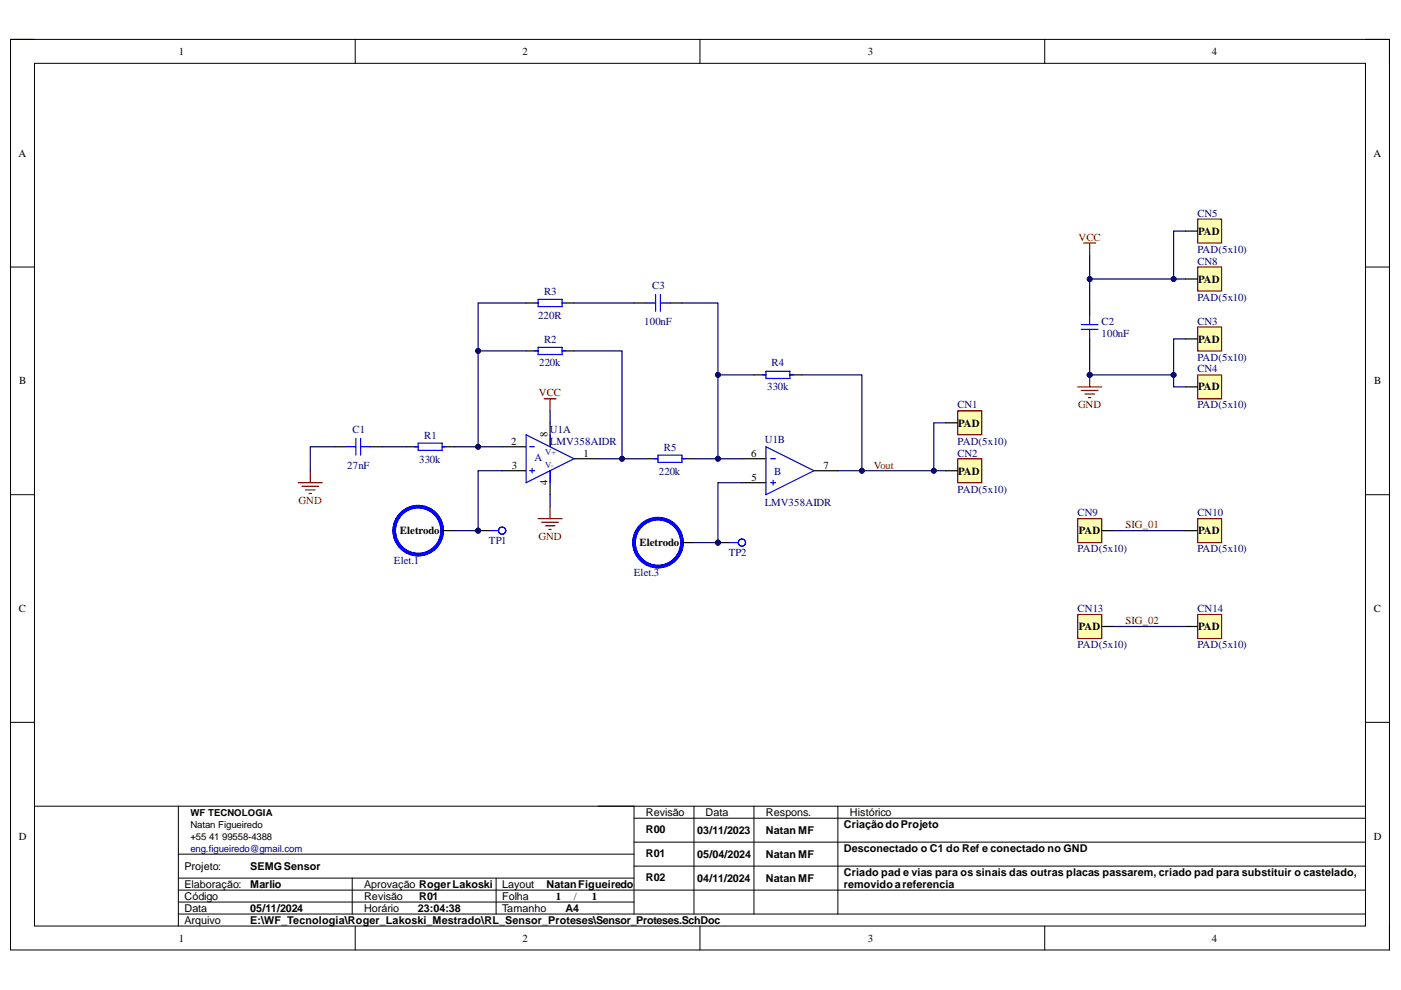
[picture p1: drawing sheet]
<svg xmlns="http://www.w3.org/2000/svg" width="297mm" height="210mm" viewBox="0 0 297 210" stroke-linecap="round" stroke-linejoin="round" font-family="sans-serif">
<path d="M2.2 8.4h292.4v193h-292.4z" fill="none" stroke="#000" stroke-width=".21"/>
<path d="M7.3 13.4h282.2v182.9h-282.2z" fill-rule="evenodd" fill="#fff"/>
<g fill="none" stroke="#000" stroke-width=".21">
<path d="M2.2 8.3h5.1M7.3 13.4h282.2v182.9h-282.2zM75.3 8.3v5.1M148.4 8.3v5.1M221.5 8.4v5M289.5 8.4h5.1v5M2.2 56.6h5.1M289.5 56.6h5.1M2.2 104.9h5.1M289.5 104.9h5.1M2.2 153.2h5.1M289.5 153.2h5.1"/>
<path d="M7.3 170.9h282.2M37.8 170.9v25.4M134.4 178.6h155.1M134.4 173.5h155.1M134.4 170.9v22.9M147.1 170.9v22.9M159.9 170.9v22.9M177.6 170.9v22.9M37.8 188.7h251.7M37.8 186.2h96.6M37.8 191.3h96.6M37.8 193.8h251.7"/>
<path d="M37.8 181.1h96.6M74.7 186.2v7.6M75.3 196.3v5.1M105.2 186.2v7.6M134.4 183.6h155.1M148.4 196.3v5.1M221.5 196.3v5.1M294.6 196.3v5.1"/>
</g>
<g fill="none" stroke="#000" stroke-width=".25">
<path d="M111.5 74.4h2.6M111.5 64.2h2.6M119.2 74.4h2.5M119.2 64.2h2.5M159.8 79.5h2.6M167.5 79.5h2.5M231 64.2v2.6M231 71.9v2.5M70.9 94.7h2.5M78.5 94.7h2.5M86.1 94.7h2.6M93.7 94.7h2.6"/>
<path d="M137 97.3h2.5M144.6 97.3h2.5M93.7 112.5h2.6M144.6 115h2.5"/>
</g>
<g fill="none" stroke="#00f" stroke-width=".25">
<path d="M113.3 74.4h.8M113.3 64.2h.8M114.1 63.5h5.1v1.5h-5.1zM114.1 73.6h5.1v1.6h-5.1zM119.2 74.4h.7M119.2 64.2h.7M161.6 79.5h.8M162.4 78.7h5.1v1.5h-5.1zM167.5 79.5h.7M229.3 68.8h3.5M229.3 69.8h3.5M231 66.8v2"/>
<path d="M231 69.8v2.1M73.4 94.7h2M75.4 92.9v3.6M76.5 94.7h2M76.5 92.9v3.6M87.9 94.7h.8M88.7 94h5v1.5h-5zM93.7 94.7h.8M138.7 97.3h.8M139.5 96.5h5.1v1.5h-5.1zM144.6 97.3h.8"/>
</g>
<g fill="none" stroke="#00f" stroke-width=".76">
<circle cx="88.7" cy="112.5" r="5.1"/>
<circle cx="139.5" cy="115" r="5.1"/>
</g>
<path d="M229.8 51.5h2.5M231 51.5v2.6M231 79.5v2.5M115.4 84.6h2.5M116.6 84.6v2.5M228.5 82h5.1M229.3 82.8h3.5M230 83.6h2M230.8 84.3h.5" fill="none" stroke="#800000" stroke-width=".25"/>
<circle cx="231" cy="79.5" r=".51" fill="#000080"/>
<circle cx="231" cy="79.5" r=".51" fill="none" stroke="#000080" stroke-width=".21"/>
<path d="M65.8 99.8v2.5M63.2 102.3h5.1M64 103.1h3.6M64.8 103.9h2M65.5 104.6h.5M114.1 110h5.1M114.8 110.7h3.6M115.6 111.5h2M116.4 112.3h.5M116.6 107.4v2.6" fill="none" stroke="#800000" stroke-width=".25"/>
<g fill="none" stroke="#00f" stroke-width=".25">
<path d="M137 64.2h2M139 62.5v3.5M140 64.2h2M140 62.5v3.5M111.5 92.2l10.2 5.1-10.2 5zM112.3 94.7h1M112.3 99.8h1M112.8 99.3v1M116.6 92.2v2.5M116.6 99.8v2.5M162.4 94.7l10.2 5.1-10.2 5.1zM163.4 97.3h1"/>
<path d="M163.4 102.3h1M163.9 101.8v1.1"/>
</g>
<path d="M134.4 64.2h2.6M142 64.2h2.6M106.5 94.7h5M106.5 99.8h5M116.6 89.6v5.1M116.6 99.8v5.1M121.7 97.3h5.1M157.3 97.3h5.1M172.6 99.8h5M157.3 102.3h5.1" fill="none" stroke="#000" stroke-width=".25"/>
<circle cx="101.4" cy="112.5" r=".51" fill="#000080"/>
<circle cx="101.4" cy="112.5" r=".51" fill="none" stroke="#000080" stroke-width=".21"/>
<path d="M101.4 112.5h2.5" fill="none" stroke="#000" stroke-width=".25"/>
<circle cx="101.4" cy="112.5" r=".51" fill="#000080"/>
<circle cx="101.4" cy="112.5" r=".51" fill="none" stroke="#000080" stroke-width=".21"/>
<g fill="none" stroke="#00f" stroke-width=".25">
<path d="M103.9 112.5h1.8"/>
<circle cx="106.5" cy="112.5" r=".76"/>
</g>
<circle cx="152.2" cy="115" r=".51" fill="#000080"/>
<circle cx="152.2" cy="115" r=".51" fill="none" stroke="#000080" stroke-width=".21"/>
<path d="M152.2 115h2.6" fill="none" stroke="#000" stroke-width=".25"/>
<circle cx="152.2" cy="115" r=".51" fill="#000080"/>
<circle cx="152.2" cy="115" r=".51" fill="none" stroke="#000080" stroke-width=".21"/>
<g fill="none" stroke="#00f" stroke-width=".25">
<path d="M154.8 115h1.7"/>
<circle cx="157.3" cy="115" r=".76"/>
</g>
<path d="M121.7 74.4h10.2v22.9h-5.1" fill="none" stroke="#000080" stroke-width=".25"/>
<circle cx="131.9" cy="97.3" r=".51" fill="#000080"/>
<circle cx="131.9" cy="97.3" r=".51" fill="none" stroke="#000080" stroke-width=".21"/>
<path d="M131.9 97.3h5.1" fill="none" stroke="#000080" stroke-width=".25"/>
<circle cx="131.9" cy="97.3" r=".51" fill="#000080"/>
<circle cx="131.9" cy="97.3" r=".51" fill="none" stroke="#000080" stroke-width=".21"/>
<path d="M157.3 102.3h-5.1v12.7h-5.1" fill="none" stroke="#000080" stroke-width=".25"/>
<circle cx="152.2" cy="115" r=".51" fill="#000080"/>
<circle cx="152.2" cy="115" r=".51" fill="none" stroke="#000080" stroke-width=".21"/>
<path d="M106.5 99.8h-5.1v12.7h-5.1" fill="none" stroke="#000080" stroke-width=".25"/>
<circle cx="101.4" cy="112.5" r=".51" fill="#000080"/>
<circle cx="101.4" cy="112.5" r=".51" fill="none" stroke="#000080" stroke-width=".21"/>
<path d="M121.7 64.2h12.7M152.2 79.5h7.6" fill="none" stroke="#000080" stroke-width=".25"/>
<circle cx="152.2" cy="79.5" r=".51" fill="#000080"/>
<circle cx="152.2" cy="79.5" r=".51" fill="none" stroke="#000080" stroke-width=".21"/>
<path d="M170 79.5h12.7v20.3h-5.1" fill="none" stroke="#000080" stroke-width=".25"/>
<circle cx="182.7" cy="99.8" r=".51" fill="#000080"/>
<circle cx="182.7" cy="99.8" r=".51" fill="none" stroke="#000080" stroke-width=".21"/>
<path d="M231 54.1v10.1" fill="none" stroke="#000080" stroke-width=".25"/>
<circle cx="231" cy="59.2" r=".51" fill="#000080"/>
<circle cx="231" cy="59.2" r=".51" fill="none" stroke="#000080" stroke-width=".21"/>
<path d="M231 74.4v5.1" fill="none" stroke="#000080" stroke-width=".25"/>
<circle cx="231" cy="79.5" r=".51" fill="#000080"/>
<circle cx="231" cy="79.5" r=".51" fill="none" stroke="#000080" stroke-width=".21"/>
<path d="M101.4 74.4v20.3M81 94.7h5.1M116.6 104.9v2.5" fill="none" stroke="#000080" stroke-width=".25"/>
<circle cx="101.4" cy="94.7" r=".51" fill="#000080"/>
<circle cx="101.4" cy="94.7" r=".51" fill="none" stroke="#000080" stroke-width=".21"/>
<circle cx="101.4" cy="74.4" r=".51" fill="#000080"/>
<circle cx="101.4" cy="74.4" r=".51" fill="none" stroke="#000080" stroke-width=".21"/>
<path d="M111.5 64.2h-10.1v10.2h10.1" fill="none" stroke="#000080" stroke-width=".25"/>
<circle cx="101.4" cy="74.4" r=".51" fill="#000080"/>
<circle cx="101.4" cy="74.4" r=".51" fill="none" stroke="#000080" stroke-width=".21"/>
<path d="M70.9 94.7h-5.1v5.1M96.3 94.7h10.2" fill="none" stroke="#000080" stroke-width=".25"/>
<circle cx="101.4" cy="94.7" r=".51" fill="#000080"/>
<circle cx="101.4" cy="94.7" r=".51" fill="none" stroke="#000080" stroke-width=".21"/>
<path d="M144.6 64.2h7.6v33.1" fill="none" stroke="#000080" stroke-width=".25"/>
<circle cx="152.2" cy="79.5" r=".51" fill="#000080"/>
<circle cx="152.2" cy="79.5" r=".51" fill="none" stroke="#000080" stroke-width=".21"/>
<circle cx="152.2" cy="97.3" r=".51" fill="#000080"/>
<circle cx="152.2" cy="97.3" r=".51" fill="none" stroke="#000080" stroke-width=".21"/>
<path d="M147.1 97.3h10.2" fill="none" stroke="#000080" stroke-width=".25"/>
<circle cx="152.2" cy="97.3" r=".51" fill="#000080"/>
<circle cx="152.2" cy="97.3" r=".51" fill="none" stroke="#000080" stroke-width=".21"/>
<path d="M116.6 87.1v2.5" fill="none" stroke="#000080" stroke-width=".25"/>
<path d="M253.9 46.5h5.1v5h-5.1z" fill-rule="evenodd" fill="#ffffb0"/>
<path d="M253.9 46.5h5.1v5h-5.1z" fill="none" stroke="#800000" stroke-width=".25"/>
<path d="M251.4 49h2.5" fill="none" stroke="#000" stroke-width=".25"/>
<path d="M253.9 56.6h5.1v5.1h-5.1z" fill-rule="evenodd" fill="#ffffb0"/>
<path d="M253.9 56.6h5.1v5.1h-5.1z" fill="none" stroke="#800000" stroke-width=".25"/>
<path d="M251.4 59.2h2.5" fill="none" stroke="#000" stroke-width=".25"/>
<path d="M203.1 87.1h5.1v5.1h-5.1z" fill-rule="evenodd" fill="#ffffb0"/>
<path d="M203.1 87.1h5.1v5.1h-5.1z" fill="none" stroke="#800000" stroke-width=".25"/>
<path d="M200.5 89.6h2.6" fill="none" stroke="#000" stroke-width=".25"/>
<path d="M203.1 97.3h5.1v5h-5.1z" fill-rule="evenodd" fill="#ffffb0"/>
<path d="M203.1 97.3h5.1v5h-5.1z" fill="none" stroke="#800000" stroke-width=".25"/>
<path d="M200.5 99.8h2.6" fill="none" stroke="#000" stroke-width=".25"/>
<path d="M253.9 69.3h5.1v5.1h-5.1z" fill-rule="evenodd" fill="#ffffb0"/>
<path d="M253.9 69.3h5.1v5.1h-5.1z" fill="none" stroke="#800000" stroke-width=".25"/>
<path d="M251.4 71.9h2.5" fill="none" stroke="#000" stroke-width=".25"/>
<path d="M253.9 79.5h5.1v5.1h-5.1z" fill-rule="evenodd" fill="#ffffb0"/>
<path d="M253.9 79.5h5.1v5.1h-5.1z" fill="none" stroke="#800000" stroke-width=".25"/>
<path d="M251.4 82h2.5" fill="none" stroke="#000" stroke-width=".25"/>
<path d="M231 79.5h17.8v2.5h2.6" fill="none" stroke="#000080" stroke-width=".25"/>
<circle cx="231" cy="79.5" r=".51" fill="#000080"/>
<circle cx="231" cy="79.5" r=".51" fill="none" stroke="#000080" stroke-width=".21"/>
<circle cx="248.8" cy="79.5" r=".51" fill="#000080"/>
<circle cx="248.8" cy="79.5" r=".51" fill="none" stroke="#000080" stroke-width=".21"/>
<path d="M251.4 71.9h-2.6v7.6" fill="none" stroke="#000080" stroke-width=".25"/>
<circle cx="248.8" cy="79.5" r=".51" fill="#000080"/>
<circle cx="248.8" cy="79.5" r=".51" fill="none" stroke="#000080" stroke-width=".21"/>
<path d="M253.9 110h5.1v5h-5.1z" fill-rule="evenodd" fill="#ffffb0"/>
<path d="M253.9 110h5.1v5h-5.1z" fill="none" stroke="#800000" stroke-width=".25"/>
<path d="M251.4 112.5h2.5" fill="none" stroke="#000" stroke-width=".25"/>
<path d="M228.5 110h5.1v5h-5.1z" fill-rule="evenodd" fill="#ffffb0"/>
<path d="M228.5 110h5.1v5h-5.1z" fill="none" stroke="#800000" stroke-width=".25"/>
<path d="M233.6 112.5h2.5" fill="none" stroke="#000" stroke-width=".25"/>
<path d="M236.1 112.5h15.3" fill="none" stroke="#000080" stroke-width=".25"/>
<path d="M253.9 130.3h5.1v5.1h-5.1z" fill-rule="evenodd" fill="#ffffb0"/>
<path d="M253.9 130.3h5.1v5.1h-5.1z" fill="none" stroke="#800000" stroke-width=".25"/>
<path d="M251.4 132.8h2.5" fill="none" stroke="#000" stroke-width=".25"/>
<path d="M228.5 130.3h5.1v5.1h-5.1z" fill-rule="evenodd" fill="#ffffb0"/>
<path d="M228.5 130.3h5.1v5.1h-5.1z" fill="none" stroke="#800000" stroke-width=".25"/>
<path d="M233.6 132.8h2.5" fill="none" stroke="#000" stroke-width=".25"/>
<path d="M200.5 89.6h-2.5v10.2h2.5M236.1 132.8h15.3" fill="none" stroke="#000080" stroke-width=".25"/>
<circle cx="198" cy="99.8" r=".51" fill="#000080"/>
<circle cx="198" cy="99.8" r=".51" fill="none" stroke="#000080" stroke-width=".21"/>
<path d="M182.7 99.8h15.3" fill="none" stroke="#000080" stroke-width=".25"/>
<circle cx="182.7" cy="99.8" r=".51" fill="#000080"/>
<circle cx="182.7" cy="99.8" r=".51" fill="none" stroke="#000080" stroke-width=".21"/>
<circle cx="198" cy="99.8" r=".51" fill="#000080"/>
<circle cx="198" cy="99.8" r=".51" fill="none" stroke="#000080" stroke-width=".21"/>
<path d="M251.4 49h-2.6v10.2h2.6" fill="none" stroke="#000080" stroke-width=".25"/>
<circle cx="248.8" cy="59.2" r=".51" fill="#000080"/>
<circle cx="248.8" cy="59.2" r=".51" fill="none" stroke="#000080" stroke-width=".21"/>
<path d="M231 59.2h17.8" fill="none" stroke="#000080" stroke-width=".25"/>
<circle cx="231" cy="59.2" r=".51" fill="#000080"/>
<circle cx="231" cy="59.2" r=".51" fill="none" stroke="#000080" stroke-width=".21"/>
<circle cx="248.8" cy="59.2" r=".51" fill="#000080"/>
<circle cx="248.8" cy="59.2" r=".51" fill="none" stroke="#000080" stroke-width=".21"/>
<g font-size="2.3">
<text x="37.9" y="11.7">1</text>
<text x="110.8" y="11.7">2</text>
<text x="184" y="11.7">3</text>
<text x="256.9" y="11.7">4</text>
<text x="3.9" y="33.3">A</text>
<text x="291.2" y="33.3">A</text>
<text x="254" y="49.8">PAD</text>
<text x="254" y="59.9">PAD</text>
<text x="254" y="72.6">PAD</text>
<text x="4.1" y="81.5">B</text>
<text x="254" y="82.8">PAD</text>
<text x="291.4" y="81.5">B</text>
<text x="108.4" y="94.3">2</text>
<text x="116.1" y="92.7" transform="rotate(-90 116.1 92.7)">8</text>
<text x="203.2" y="90.5">PAD</text>
<text x="108.5" y="99.4">3</text>
<text x="123.7" y="96.8">1</text>
<text x="159.3" y="96.8">6</text>
<text x="159.3" y="101.9">5</text>
<text x="174.6" y="99.4">7</text>
<text x="203.2" y="100.6">PAD</text>
<text x="116.1" y="102.9" transform="rotate(-90 116.1 102.9)">4</text>
<text x="84.8" y="113.3">Eletrodo</text>
<text x="228.7" y="113.3">PAD</text>
<text x="254" y="113.3">PAD</text>
<text x="135.6" y="115.8">Eletrodo</text>
<text x="4" y="129.8">C</text>
<text x="291.3" y="129.8">C</text>
<text x="228.7" y="133.6">PAD</text>
<text x="254" y="133.6">PAD</text>
<text x="136.9" y="173">Revisão</text>
<text x="149.6" y="173">Data</text>
<text x="162.4" y="173">Respons.</text>
<text x="180.2" y="173">Histórico</text>
<text x="4" y="178.1">D</text>
<text x="136.9" y="176.6">R00</text>
<text x="147.8" y="176.8">03/11/2023</text>
<text x="162.4" y="176.8">Natan MF</text>
<text x="178.9" y="175.5">CriaçãodoProjeto</text>
<text x="291.3" y="178.1">D</text>
<text x="39.1" y="184.4">Projeto:</text>
<text x="53.1" y="184.4">SEMGSensor</text>
<text x="136.9" y="181.6">R01</text>
<text x="147.8" y="181.9">05/04/2024</text>
<text x="162.4" y="181.9">Natan MF</text>
<text x="178.9" y="180.6">Desconectado o C1 do Ref e conectado no GND</text>
<text x="178.9" y="185.7">Criado pad e vias para os sinais das outras placas passarem, criado pad para substituir o castelado,</text>
<text x="39.1" y="190.8">Código</text>
<text x="39.1" y="188.2">Elaboração:</text>
<text x="53.1" y="188.2">Marlio</text>
<text x="77.2" y="190.8">Revisão</text>
<text x="77.2" y="188.2">Aprovação RogerLakoski</text>
<text x="88.9" y="190.8">R01</text>
<text x="106.5" y="190.8">Folha</text>
<text x="106.5" y="188.2">Layout</text>
<text x="115.8" y="188.2">NatanFigueiredo</text>
<text x="117.9" y="190.8">1</text>
<text x="121.7" y="190.8">/</text>
<text x="125.5" y="190.8">1</text>
<text x="136.9" y="186.7">R02</text>
<text x="147.8" y="187">04/11/2024</text>
<text x="162.4" y="187">Natan MF</text>
<text x="178.9" y="188.2">removidoareferencia</text>
<text x="39.1" y="193.3">Data</text>
<text x="39.1" y="195.8">Arquivo</text>
<text x="53.1" y="195.8">E:\WF_Tecnologia\Roger_Lakoski_Mestrado\RL_Sensor_Proteses\Sensor_Proteses.SchDoc</text>
<text x="53.1" y="193.3">05/11/2024</text>
<text x="77.2" y="193.3">Horário</text>
<text x="88.6" y="193.3">23:04:38</text>
<text x="106.5" y="193.3">Tamanho</text>
<text x="119.9" y="193.3">A4</text>
<text x="37.9" y="199.6">1</text>
<text x="110.8" y="199.6">2</text>
<text x="184" y="199.6">3</text>
<text x="256.9" y="199.6">4</text>
</g>
<g font-size="2.3" fill="#000080">
<text x="253.9" y="46">CN5</text>
<text x="253.9" y="53.6">PAD(5x10)</text>
<text x="253.9" y="56.1">CN8</text>
<text x="115.3" y="62.5">R3</text>
<text x="138.3" y="61.2">C3</text>
<text x="253.9" y="63.8">PAD(5x10)</text>
<text x="114.1" y="67.6">220R</text>
<text x="136.6" y="68.8">100nF</text>
<text x="233.6" y="68.8">C2</text>
<text x="233.6" y="71.4">100nF</text>
<text x="253.9" y="68.8">CN3</text>
<text x="114.3" y="77.7">220k</text>
<text x="115.3" y="72.6">R2</text>
<text x="163.6" y="77.7">R4</text>
<text x="253.9" y="76.4">PAD(5x10)</text>
<text x="162.6" y="82.8">330k</text>
<text x="253.9" y="79">CN4</text>
<text x="203" y="86.6">CN1</text>
<text x="253.9" y="86.6">PAD(5x10)</text>
<text x="74.7" y="91.7">C1</text>
<text x="90" y="93">R1</text>
<text x="116.6" y="91.7">U1A</text>
<text x="116.6" y="94.3">LMV358AIDR</text>
<text x="140.7" y="95.5">R5</text>
<text x="162.1" y="94">U1B</text>
<text x="203" y="94.3">PAD(5x10)</text>
<text x="73.6" y="99.4">27nF</text>
<text x="88.9" y="98.1">330k</text>
<text x="113.3" y="97.8">A</text>
<text x="139.7" y="100.6">220k</text>
<text x="164.2" y="100.6">B</text>
<text x="203" y="96.8">CN2</text>
<text x="162.1" y="107.2">LMV358AIDR</text>
<text x="203" y="104.4">PAD(5x10)</text>
<text x="228.5" y="109.5">CN9</text>
<text x="253.9" y="109.5">CN10</text>
<text x="83.5" y="119.6">Elet.1</text>
<text x="103.7" y="115.3">TP1</text>
<text x="154.5" y="117.9">TP2</text>
<text x="228.5" y="117.1">PAD(5x10)</text>
<text x="253.9" y="117.1">PAD(5x10)</text>
<text x="134.4" y="122.2">Elet.3</text>
<text x="228.5" y="129.8">CN13</text>
<text x="253.9" y="129.8">CN14</text>
<text x="228.5" y="137.4">PAD(5x10)</text>
<text x="253.9" y="137.4">PAD(5x10)</text>
</g>
<g font-size="2.3" fill="#800000">
<text x="228.7" y="51.1">VCC</text>
<text x="114.2" y="84">VCC</text>
<text x="228.6" y="86.6">GND</text>
<text x="185.2" y="99.4">Vout</text>
<text x="63.3" y="107">GND</text>
<text x="238.6" y="112">SIG_01</text>
<text x="114.2" y="114.6">GND</text>
<text x="238.6" y="132.3">SIG_02</text>
</g>
<g font-size="2">
<text x="40.4" y="173.1">WF TECNOLOGIA</text>
<text x="40.4" y="178.2">+55</text>
<text x="40.4" y="175.6">Natan Figueiredo</text>
<text x="44.3" y="178.2">41</text>
<text x="47.1" y="178.2">99558-4388</text>
</g>
<text font-size="2" fill="#000080" x="40.4" y="180.7">eng.figueiredo@gmail.com</text>
<g font-size="1.9" fill="#00f">
<text x="115.6" y="96.4">V+</text>
<text x="115.6" y="99.2">V-</text>
</g>
</svg>
